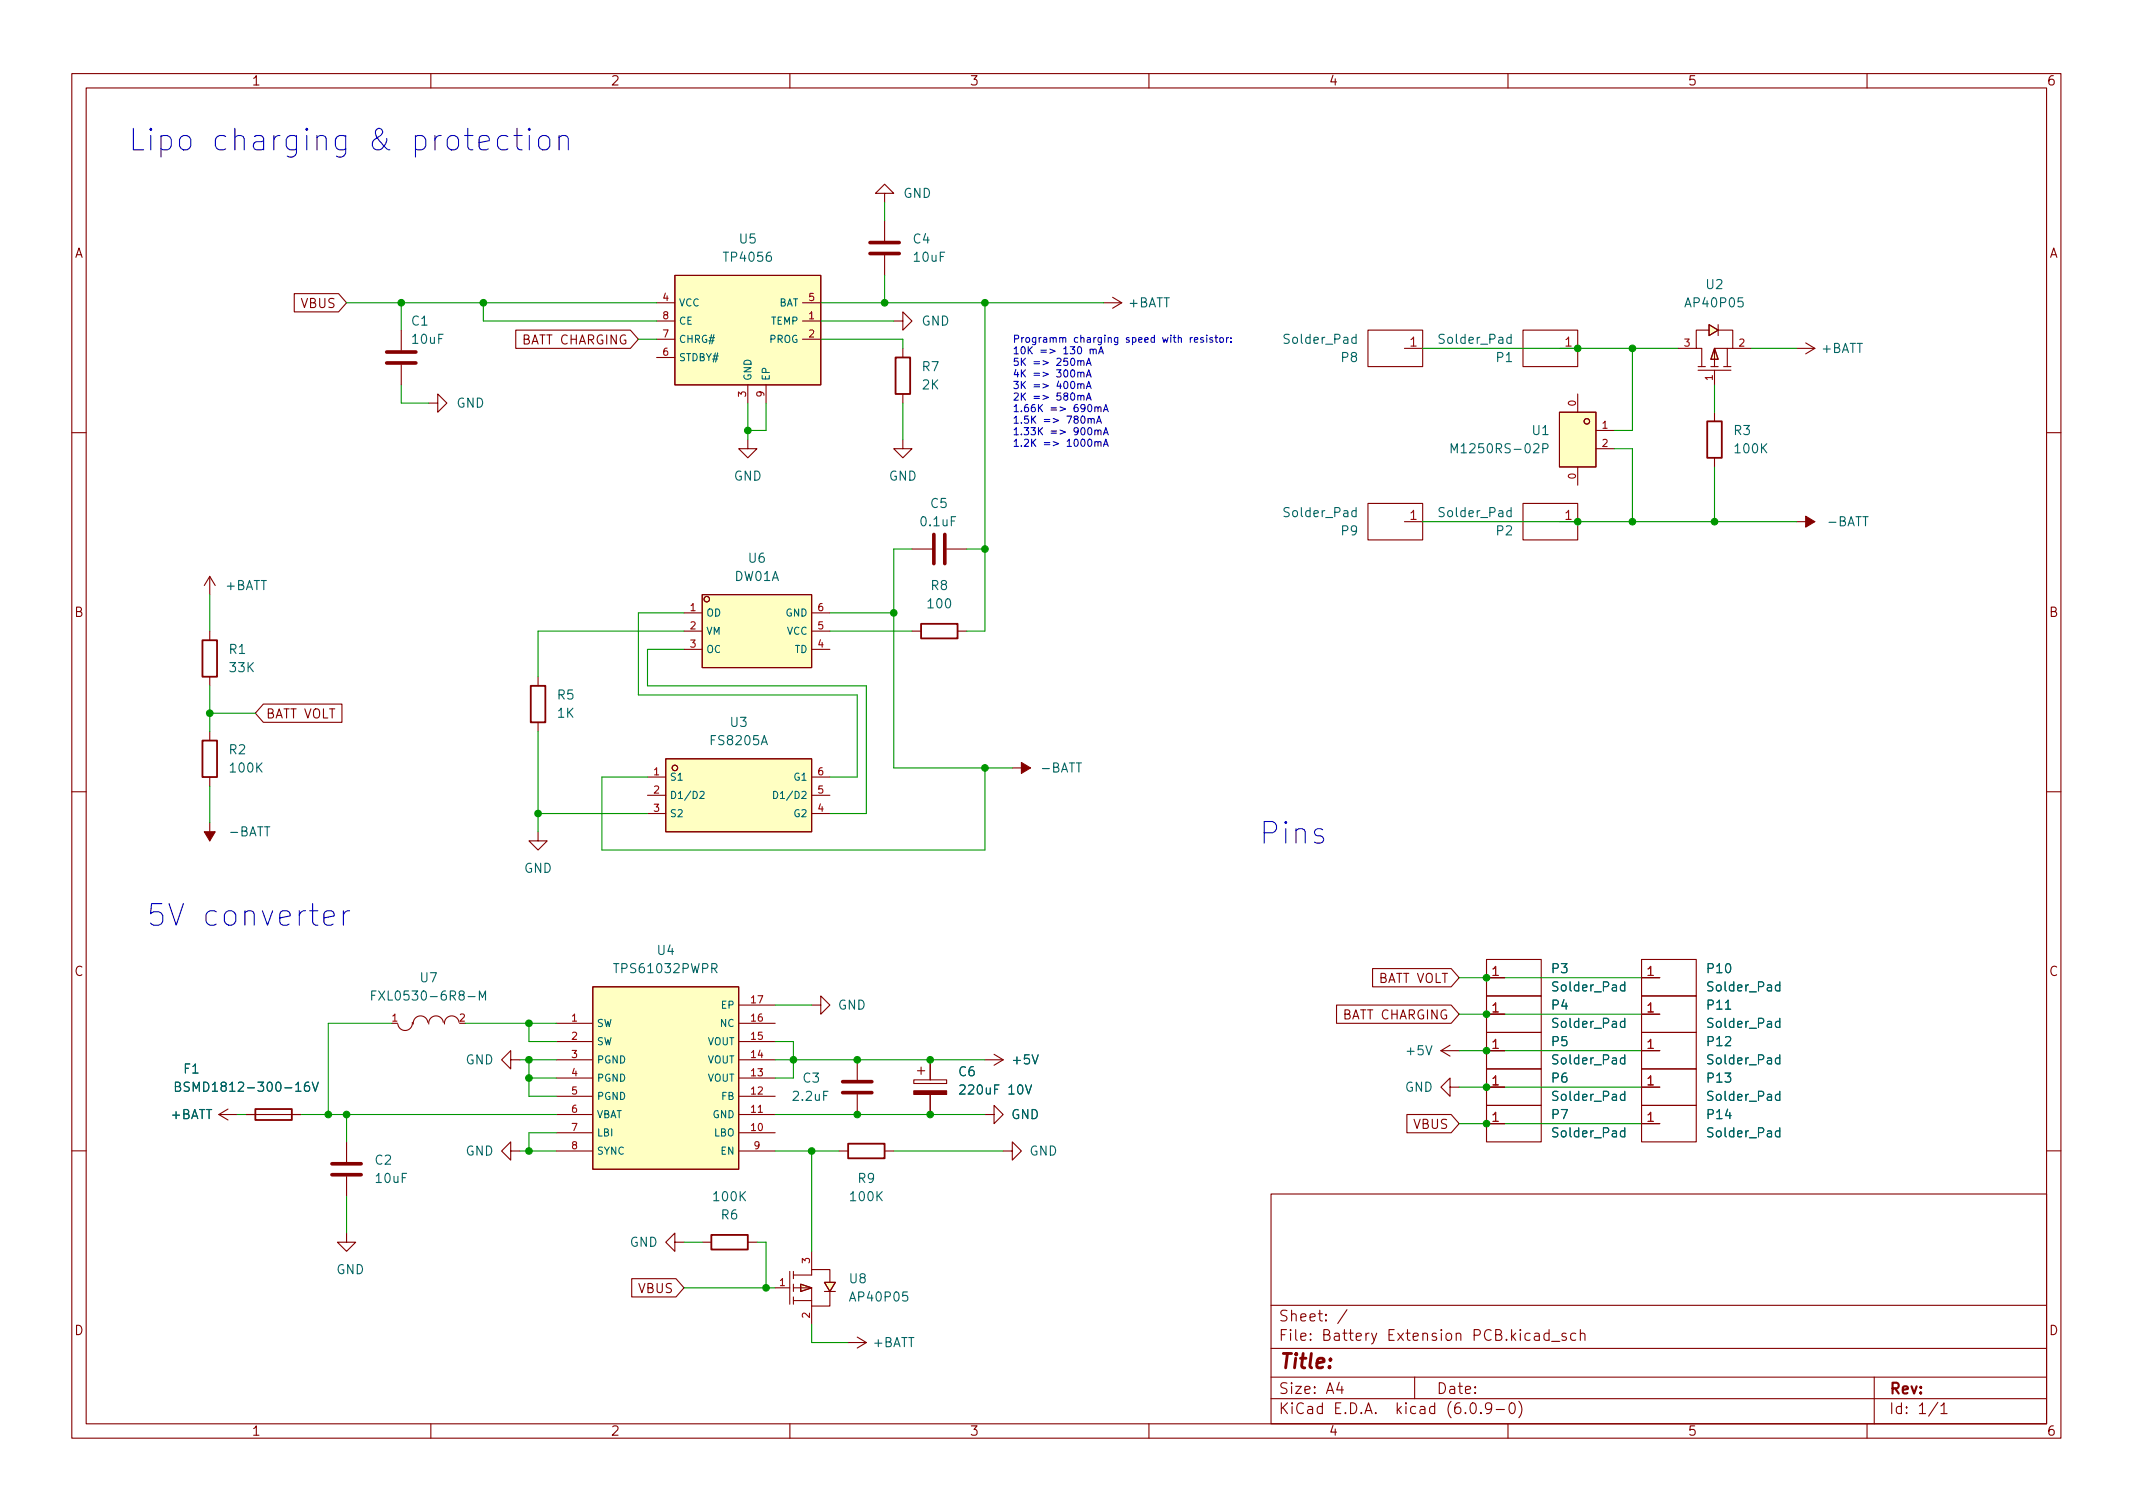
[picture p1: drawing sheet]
<svg xmlns="http://www.w3.org/2000/svg" width="297mm" height="210mm" viewBox="0 0 297 210" stroke-linecap="round" stroke-linejoin="round" font-family="sans-serif">
<g fill="none" stroke="#840000" stroke-width=".15">
<path d="M10 10.2h277v190.1h-277zM12 12.2h273v186.1h-273zM60 10.2v2M110 10.2v2M160 10.2v2M210 10.2v2M260 10.2v2M94 38.3h20.3v15.3h-20.3zM123.2 26.9h1.3l-1.3-1.3-1.3 1.3h1.3v1.3M123.2 30.7v2.8M123.2 35.6v2.7M41 40.9h6.1l1.2 1.3-1.2 1.2h-6.1z"/>
<path d="M55.9 46v2.8M55.9 50.8v2.8M59.7 56.1h1.3v-1.2l1.2 1.2-1.2 1.3v-1.3M71.8 46h16l1.1 1.2-1.1 1.3h-16zM91.4 42.2h2.6M91.4 44.7h2.6M91.4 47.2h2.6M91.4 49.8h2.6M104.1 53.6v2.5M106.7 53.6v2.5M111.8 42.2h2.5M111.8 44.7h2.5"/>
<path d="M111.8 47.2h2.5M124.5 44.7h1.2v-1.3l1.3 1.3-1.3 1.3v-1.3M125.7 48.5v1.3M125.7 54.9v1.2M153.7 42.2h2.5M154.9 41.4l1.3 .8M156.2 42.2l-1.3 .7M190.5 46h7.6v5h-7.6zM195.6 48.5h2.5M212.1 46h7.6v5h-7.6zM217.2 57.4h5v7.6h-5zM217.2 48.5h2.5"/>
<path d="M219.7 54.9v2.5M222.2 59.9h2.6M233.7 48.5h2.5M236.5 51.6h4.5M236.5 51h1M238 45.2l1.3 .8-1.3 .7zM238 46h-1.8v2.5h.8v2.5M238.3 51h1M238.8 48.5l.5 1.5h-1zM238.8 51.6v2M238.8 57.4v1.3M239.3 46h2v2.5"/>
<path d="M239.3 45.2v1.5M240 51h1M240.5 48.5v2.5M241.3 48.5h-2.5v2.5M241.3 48.5h2.5M250.2 48.5h2.5M251.5 47.7l1.2 .8M252.7 48.5l-1.2 .8M10 60.2h2M104.1 61.2v1.3h1.3l-1.3 1.2-1.2-1.2h1.2M125.7 61.2v1.3h1.3l-1.3 1.2-1.2-1.2h1.2M127 76.4h2.8"/>
<path d="M131.8 76.4h2.8M190.5 70.1h7.6v5.1h-7.6zM195.6 72.6h2.5M212.1 70.1h7.6v5.1h-7.6zM217.2 72.6h2.5M219.7 65v2.6M222.2 62.5h2.6M238.8 63.7v1.3M250.2 72.6h2.5M285 60.2h2M29.2 80.3v2.5M29.2 87.9v1.2"/>
<path d="M29.2 94.2v1.3M29.2 80.3l-.8 1.2M29.2 80.3l.8 1.2M36.7 98h10.9v2.6h-10.9l-1.1-1.3zM74.9 94.2v1.3M95.2 87.9h2.6M95.2 85.3h2.6M95.2 90.4h2.6M97.8 82.8h15.2v10.2h-15.2zM113 87.9h2.6M113 85.3h2.6M113 90.4h2.6"/>
<path d="M127 87.9h1.3M133.3 87.9h1.3M10 110.2h2M29.2 101.8v1.3M29.2 108.2v1.3M29.2 114.5v2.6M74.9 115.8v1.3h1.3l-1.3 1.3-1.2-1.3h1.2M74.9 100.6v1.2M90.2 108.2h2.5M90.2 110.7h2.5M90.2 113.3h2.5M92.7 105.7h20.3v10.1h-20.3z"/>
<path d="M113 108.2h2.6M113 110.7h2.6M113 113.3h2.6M141 106.9h2.5M285 110.2h2M82.5 137.4h20.4v25.4h-20.4zM102.9 139.9h5M113 139.9h1.3v1.3l1.3-1.3-1.3-1.2v1.2M186.1 139.9h16l1.1 1.3-1.1 1.3h-16zM191.1 134.9h11l1.1 1.2-1.1 1.3h-11zM207 138.7h7.6v5.1h-7.6zM207 133.6h7.6v5.1h-7.6z"/>
<path d="M207 136.1h2.5M228.6 138.7h7.6v5.1h-7.6zM228.6 133.6h7.6v5.1h-7.6zM228.6 136.1h2.5M30.5 155.2h2.5M30.5 155.2l1.2 .8M31.7 154.4l-1.2 .8M34.3 155.2h7.6M48.3 159v2.8M57.4 142.4a1.02 1.02 0 0 1-.9 1.1 1.02 1.02 0 0 1-1.1-.9M59.6 142.4a1.02 1.02 0 0 0-1.1-.9 1.02 1.02 0 0 0-.9 1.1M61.7 142.4a1.02 1.02 0 0 0-1.1-.9 1.02 1.02 0 0 0-.9 1.1"/>
<path d="M63.9 142.4a1.02 1.02 0 0 0-1.1-.9 1.02 1.02 0 0 0-.9 1.1M71.1 147.6v1.2l-1.3-1.2 1.3-1.3v1.3h1.3M77.5 147.6h5M77.5 142.5h5M77.5 157.7h5M77.5 155.2h5M77.5 152.6h5M77.5 150.1h5M77.5 145h5M102.9 147.6h5M102.9 142.5h5M102.9 157.7h5"/>
<path d="M102.9 155.2h5M102.9 152.6h5M102.9 150.1h5M102.9 145h5M119.4 147.6v2.8M119.4 152.4v2.8M127.3 150.4h4.5v.5h-4.5zM127.8 149.1h1M128.3 148.6v1M129.5 147.6v2.8M129.5 152.4v2.8M137.2 155.2h1.2v1.3l1.3-1.3-1.3-1.3v1.3"/>
<path d="M137.2 147.6h2.5M138.4 146.8l1.3 .8M139.7 147.6l-1.3 .7M195.9 155.2h6.2l1.1 1.3-1.1 1.2h-6.2zM200.7 146.3l1.2 .8M200.7 146.3h2.5M201.9 151.4v1.2l-1.2-1.2 1.2-1.3v1.3h1.3M201.9 145.5l-1.2 .8M207 153.9h7.6v5.1h-7.6zM207 148.8h7.6v5.1h-7.6zM207 143.8h7.6v5h-7.6zM207 146.3h2.5"/>
<path d="M207 156.5h2.5M207 151.4h2.5M207 141.2h2.5M228.6 153.9h7.6v5.1h-7.6zM228.6 143.8h7.6v5h-7.6zM228.6 148.8h7.6v5.1h-7.6zM228.6 146.3h2.5M228.6 156.5h2.5M228.6 151.4h2.5M228.6 141.2h2.5M10 160.2h2M48.3 171.7v1.3h-1.3l1.3 1.2 1.2-1.2h-1.2"/>
<path d="M48.3 163.8v2.8M71.1 160.3v1.2l-1.3-1.2 1.3-1.3v1.3h1.3M77.5 160.3h5M88 178h6.1l1.1 1.3-1.1 1.3h-6.1zM94 173v1.2l-1.3-1.2 1.3-1.3v1.3h1.2M97.8 173h1.3M102.9 160.3h5M104.1 173h1.3M107.9 179.3h2.1M110 177v4.6M110.5 179.3h2.5v2.6M110.5 177.5h2.5v-.7h2.6v1.8"/>
<path d="M110.5 177v1M110.5 178.8v1M111.5 178.8l1.5 .5-1.5 .5zM113 174.2v2.6M114.8 178.6h1.5l-.7 1.2zM114.8 179.8h1.5M115.6 179.8v2.1h-2.6M116.8 160.3h1.3M123.2 160.3h1.3M139.7 160.3h1.3v1.2l1.2-1.2-1.2-1.3v1.3M177 166.3h108v32h-108zM285 160.2h2"/>
<path d="M60 198.3v2M110 198.3v2M110.5 180.6v1M110.5 181.1h2.5M113 181.9v2.5M118.1 186.9h2.5M119.4 186.2l1.2 .7M120.6 186.9l-1.2 .8M160 198.3v2M177 194.8h108M177 191.8h108M177 187.8h108"/>
<path d="M177 181.8h108M186.5 192.5l-.4 1h1M186.9 193v1M187.6 182.4l-1.3 1.9M197 191.8v3M204.9 195.4a.36 .36 0 0 1 .6 .2 .77 .77 0 0 1-.4 1.2 1 1 0 0 1-.2-1.4zM206.2 196.7l.1 .1h-.1h-.1l.1-.1v.1M207.7 196l-.3 .3h-.3l-.2-.3v-.4l.1-.2 .4-.1 .2 .2a.99 .99 0 0 1-.3 1.3h-.3M208.4 196.3h1.1M210 198.3v2M210.4 195.4a.36 .36 0 0 1 .5 .2 .77 .77 0 0 1-.4 1.2 1 1 0 0 1-.1-1.4zM211.5 195.1a1.72 1.72 0 0 1 0 2.3"/>
<path d="M213.7 185.7l.2-.1 .4 .1 .1 .9M214.4 186l-.5 .1a.29 .29 0 0 0-.3 .2 .29 .29 0 0 0 .3 .3h.5M215.7 185.7l-.4-.1-.3 .3v.4l.1 .3h.2h.4M215.7 185.1v1.5M216.1 186.8h1.1M218.1 185.7l-.4-.1-.2 .2 .1 .3 .5 .1v.1v.3h-.2h-.4M219.4 185.7l-.4-.1-.3 .3v.4l.2 .3h.1h.4M220.1 185.8a.37 .37 0 0 1 .6 0v.8M220.1 185.1v1.5M260 198.3v2M261 191.8v6.5M269.9 195.3l-1.3 1.9"/>
<path d="M270.3 195.8l.4-.5v1.5M270.3 196.8h.9"/>
<circle cx="221" cy="58.7" r=".38"/>
<circle cx="98.4" cy="83.4" r=".38"/>
<circle cx="94" cy="106.9" r=".38"/>
</g>
<g fill="#840000" stroke="#840000" stroke-width=".15">
<path d="M127.3 151.9h4.5v.5h-4.5z"/>
<path d="M142.2 106.2l1.3 .7-1.3 .8z"/>
<path d="M251.5 71.9l1.2 .7-1.2 .8z"/>
<path d="M28.4 115.8h1.6l-.8 1.3z"/>
</g>
<g fill="none" stroke="#006464" stroke-width=".15">
<path d="M188.8 47h-.3l-.3 .2v.4l.2 .2h.4M188.8 46.5v1.3M210.4 47h-.3l-.3 .2v.4l.2 .2h.4M210.4 46.5v1.3M188.8 71.2l-.3-.1-.3 .2v.4l.2 .2h.4M188.8 70.7v1.2M202.1 63.1v-1.3l.4 .9 .4-.9v1.3M210.4 71.2l-.3-.1-.3 .2v.4l.2 .2h.4M210.4 70.7v1.2M214.9 62.4h.6l.1-.2-.1-.3-.2-.1h-.4v1.3M97.5 110.3l.4-.1 .2 .3-.7 .7h.7M107.7 110.2a.51 .51 0 0 1 .6 .5 .51 .51 0 0 1-.6 .5z"/>
<path d="M51.8 138.6h.4M52.4 138h-.6v1.3M66.8 139.3v-1.3l.4 .9 .4-.9v1.3M226.3 137.2l-.4-.1-.2 .3v.3l.1 .2h.5M226.3 136.7v1.3M247.9 137.2l-.4-.1-.3 .3v.3l.2 .2h.5M247.9 136.7v1.3M24.4 151.3h.5l.1-.1 .1-.3-.1-.2h-.6v1.3h.5l.3-.3a.33 .33 0 0 0-.3-.4M43 150.7a.5 .5 0 0 0-.6 .5v.5l.1 .2 .4 .1 .2-.2v-.4l-.1-.2h-.4l-.2 .2M43.5 150.7l.4 1.3 .4-1.3M133.7 151.2l.2-.1h.3l.1 .1 .1 .2-.1 .2-.7 .7h.8M142.8 151.1l.4 1.2 .4-1.2"/>
<path d="M226.3 157.5h-.4l-.2 .2v.4l.1 .1h.5M226.3 152.4h-.4l-.2 .2v.4l.1 .2h.5M226.3 142.3l-.4-.1-.2 .3v.3l.1 .2h.5M226.3 147.4l-.4-.1-.2 .2v.4l.1 .2h.5M226.3 141.8v1.3M226.3 146.9v1.2M226.3 152v1.2M226.3 157v1.3M247.9 142.3l-.4-.1-.3 .3v.3l.2 .2h.5M247.9 157.5h-.4l-.3 .2v.4l.2 .1h.5M247.9 147.4l-.4-.1-.3 .2v.4l.2 .2h.5M247.9 152.4h-.4l-.3 .2v.4l.2 .2h.5"/>
<path d="M247.9 141.8v1.3M247.9 146.9v1.2M247.9 152v1.2M247.9 157v1.3"/>
</g>
<path d="M121.2 33.8h4M121.2 35.3h4M53.8 49h4.1M53.8 50.5h4.1M130 74.4v4.1M131.6 74.4v4.1M117.3 150.6h4.1M117.3 152.1h4.1M46.2 163.6h4.1M46.2 162h4.1" fill="none" stroke="#840000" stroke-width=".51"/>
<g fill="#ffffc2" stroke="#ffffc2" stroke-width=".14">
<path d="M111.5 178.8l1.5 .5-1.5 .5z"/>
<path d="M114.8 178.6h1.5l-.7 1.2z"/>
<path d="M82.5 137.4h20.4v25.4h-20.4z"/>
<path d="M92.7 105.7h20.3v10.1h-20.3z"/>
<path d="M97.8 82.8h15.2v10.2h-15.2z"/>
<path d="M217.2 57.4h5v7.6h-5z"/>
<path d="M238.8 48.5l.5 1.5h-1z"/>
<path d="M238 45.2l1.3 .8-1.3 .7z"/>
<path d="M94 38.3h20.3v15.3h-20.3z"/>
<circle cx="94" cy="106.9" r=".38"/>
<circle cx="98.4" cy="83.4" r=".38"/>
<circle cx="221" cy="58.7" r=".38"/>
</g>
<path d="M124.7 49.8h2v5.1h-2zM237.7 58.7h2.1v5h-2.1zM28.2 89.1h2v5.1h-2zM73.9 95.5h2v5.1h-2zM128.3 86.9h5v2h-5zM28.2 103.1h2v5.1h-2zM35.6 154.4h5v1.6h-5zM118.1 159.3h5.1v2h-5.1zM99.1 172h5v2h-5z" fill="none" stroke="#840000" stroke-width=".25"/>
<g fill="none" stroke="#0000c2" stroke-width=".15">
<path d="M66.7 19.9l1.4-.3-.1-.6-.3-.1h-.6l-.2 .1-.2 .3v1.1l.2 .3 .2 .2h.6l.3-.2M70.7 19l-.3-.1h-.5l-.3 .1-.3 .4v.9l.3 .4 .3 .2h.5l.3-.2M71.6 18.9h1.1M72 17.9v2.5l.1 .3 .6 .2M73.7 17.9l-.1 .1 .1 .2 .2-.2-.2-.1v.3M73.7 18.9v2M75.3 19a.81 .81 0 0 1 1.3 .4v.9a.81 .81 0 0 1-.8 .6 .81 .81 0 0 1-.8-.6v-.9zM77.9 19.2a.74 .74 0 0 1 1.2 .1v1.6M77.9 18.9v2M150.1 50.3l.1-.1 .3 .1v.6M150.1 51.9l.1-.1 .3 .1v.6M150.1 53.5l.1-.1 .3 .1v.6"/>
<path d="M150.1 55.1l.1-.1 .3 .1v.6M150.1 50.2v.7M150.1 51.8v.7M150.1 53.4v.7M150.1 55v.7M150.5 50.4l.2-.2 .2 .1 .1 .6M150.5 52l.2-.2 .2 .1 .1 .6M150.5 53.6l.2-.2 .2 .1 .1 .6M150.5 55.2l.2-.2 .2 .1 .1 .6M151.3 50.9l.3-1 .4 1M151.3 52.5l.3-1 .4 1M151.3 54.1l.3-1 .4 1"/>
<path d="M151.3 55.7l.3-1 .4 1M151.4 50.6h.5M151.4 52.2h.5M151.4 53.8h.5M151.4 55.4h.5M151.5 58.4l.2-.1h.2l.1 .6M151.5 58.3v.6M151.6 56.4l.1-.1a.53 .53 0 0 1 .4 .5 .53 .53 0 0 1-.4 .5l-.1-.1-.1-.3zM151.6 59.6l.1-.1a.53 .53 0 0 1 .4 .5 .53 .53 0 0 1-.4 .5h-.1l-.1-.3zM151.8 48.7l.2-.1 .2 .1v.6M151.8 48.6v.7M152 58.4l.1-.1h.2l.1 .6"/>
<path d="M152.2 48.8l.2-.2 .2 .1 .1 .6M152.5 56.8l.1-.1h.3v.6M152.5 60l.1-.1h.3v.6M152.5 56.7v.6M152.5 59.9v.6M152.7 58.9l.3-1 .4 1M152.8 58.7h.5M152.9 56.8l.1-.1h.3v.6M153 49.3l.3-1 .4 1M153.1 49h.5M153.7 57.3l.3-1 .3 1M153.8 57h.4"/>
<path d="M166 47l-.2 .2M166.3 47.3l.5-.1v-.2h-.3l-.2 .1 .1 .5h.4M167.6 47h-.3l-.1 .1v.2l.4 .1v.2h-.4M168 46.7v.1M168 47v.7M168.9 47h-.3l-.1 .1v.2l.4 .1v.2h-.4M169.2 47h.4M169.3 46.7v.8l.3 .2M170 47h.2l.2 .2v.3l-.2 .2-.2-.1-.1-.1zM170.8 47v.7M171.1 47l-.3 .2M171.4 47.6v.1"/>
<path d="M171.4 47v.1M151.6 61.3l.1-.1a.53 .53 0 0 1 .4 .5 .53 .53 0 0 1-.4 .5l-.1-.1-.1-.3zM152.5 61.6l.1-.1h.3v.7M152.5 61.5v.7M152.9 60l.1-.1h.3v.6M152.9 61.6l.1-.1h.3v.7M153.7 60.5l.3-1 .3 1M153.7 62.2l.3-1 .3 1M153.8 60.3h.4M153.8 61.9h.4M45.1 127.8l1.4-.3-.1-.5-.3-.2h-.6l-.2 .2-.2 .2v1.2l.2 .3 .2 .1h.6l.3-.1M47.8 126.8v2"/>
<path d="M48.7 126.8a.77 .77 0 0 0-.9 .6"/>
</g>
<g fill="none" stroke="#009600" stroke-width=".15">
<path d="M123.2 28.2v2.5M123.2 38.3v3.9M48.3 42.2h43.1M55.9 42.2v3.8M55.9 53.6v2.5h3.8M67.3 42.2v2.5h24.1M88.9 47.2h2.5M104.1 56.1v5.1M106.7 56.1v3.8h-2.6M114.3 44.7h10.2M114.3 42.2h39.4M114.3 47.2h11.4v1.3"/>
<path d="M125.7 56.1v5.1M137.2 42.2v45.7h-2.6M198.1 48.5h35.6M227.3 48.5v11.4h-2.5M238.8 53.6v3.8M243.8 48.5h6.4M127 76.4h-2.5v30.5h16.5M134.6 76.4h2.6M198.1 72.6h52.1M224.8 62.5h2.5v10.1M238.8 65v7.6M29.2 82.8v5.1"/>
<path d="M29.2 95.5v6.3M29.2 99.3h6.4M95.2 90.4h-5v5.1h30.4v17.8h-5M95.2 85.3h-6.3v11.5h30.5v11.4h-3.8M95.2 87.9h-20.3v6.3M115.6 85.3h8.9M115.6 87.9h11.4M29.2 109.5v5M74.9 113.3h15.3M74.9 101.8v14M137.2 106.9v11.5h-53.4v-10.2h6.4M107.9 139.9h5.1"/>
<path d="M203.2 136.1h25.4M33 155.2h1.3M41.9 155.2h35.6M48.3 155.2v3.8M54.6 142.5h-8.9v12.7M64.8 142.5h12.7M72.4 147.6h5.1M73.7 142.5v2.5h3.8M73.7 147.6v5h3.8M73.7 150.1h3.8M77.5 157.7h-3.8v2.6M107.9 147.6h29.3"/>
<path d="M107.9 145h2.6v5.1h-2.6M107.9 155.2h29.3M203.2 146.3h25.4M203.2 151.4h25.4M203.2 141.2h25.4M203.2 156.5h25.4M48.3 166.6v5.1M72.4 160.3h5.1M95.2 173h2.6M95.2 179.3h12.7M105.4 173h1.3v6.3M107.9 160.3h8.9"/>
<path d="M113 160.3v13.9M124.5 160.3h15.2M113 184.4v2.5h5.1"/>
</g>
<g fill="#009600" stroke="#009600" stroke-width=".15">
<circle cx="104.1" cy="59.9" r=".46"/>
<circle cx="137.2" cy="76.4" r=".46"/>
<circle cx="129.5" cy="155.2" r=".46"/>
<circle cx="129.5" cy="147.6" r=".46"/>
<circle cx="123.2" cy="42.2" r=".46"/>
<circle cx="137.2" cy="42.2" r=".46"/>
<circle cx="73.7" cy="147.6" r=".46"/>
<circle cx="73.7" cy="150.1" r=".46"/>
<circle cx="48.3" cy="155.2" r=".46"/>
<circle cx="45.7" cy="155.2" r=".46"/>
<circle cx="73.7" cy="160.3" r=".46"/>
<circle cx="29.2" cy="99.3" r=".46"/>
<circle cx="73.7" cy="142.5" r=".46"/>
<circle cx="137.2" cy="106.9" r=".46"/>
<circle cx="74.9" cy="113.3" r=".46"/>
<circle cx="124.5" cy="85.3" r=".46"/>
<circle cx="55.9" cy="42.2" r=".46"/>
<circle cx="67.3" cy="42.2" r=".46"/>
<circle cx="227.3" cy="48.5" r=".46"/>
<circle cx="219.7" cy="48.5" r=".46"/>
<circle cx="207" cy="151.4" r=".46"/>
<circle cx="207" cy="156.5" r=".46"/>
<circle cx="207" cy="136.1" r=".46"/>
<circle cx="207" cy="146.3" r=".46"/>
<circle cx="207" cy="141.2" r=".46"/>
<circle cx="219.7" cy="72.6" r=".46"/>
<circle cx="227.3" cy="72.6" r=".46"/>
<circle cx="238.8" cy="72.6" r=".46"/>
<circle cx="110.5" cy="147.6" r=".46"/>
<circle cx="119.4" cy="147.6" r=".46"/>
<circle cx="119.4" cy="155.2" r=".46"/>
<circle cx="106.7" cy="179.3" r=".46"/>
<circle cx="113" cy="160.3" r=".46"/>
</g>
<g font-size="4.2" fill="#0000c2">
<text x="17.8" y="21">Lipo charging &amp; protection</text>
<text x="175.3" y="117.5">Pins</text>
<text x="20.3" y="129">5V converter</text>
</g>
<text font-size="2.8" fill="#840000" x="178" y="190.6">Title:</text>
<g font-size="2.1" fill="#840000">
<text x="178" y="184">Sheet: /</text>
<text x="178" y="186.7">File: Battery Extension PCB.kicad_sch</text>
<text x="178" y="196.9">KiCad E.D.A. kicad (6.0.9-0)</text>
<text x="178" y="194.1">Size: A4</text>
<text x="200" y="194.1">Date:</text>
<text x="263" y="194.1">Rev:</text>
<text x="263" y="196.9">Id: 1/1</text>
</g>
<g font-size="1.8" fill="#840000">
<text x="35" y="11.9">1</text>
<text x="85" y="11.9">2</text>
<text x="135" y="11.9">3</text>
<text x="185" y="11.9">4</text>
<text x="235" y="11.9">5</text>
<text x="285" y="11.9">6</text>
<text x="10.3" y="35.9">A</text>
<text x="285.3" y="35.9">A</text>
<text x="41.9" y="42.9">VBUS</text>
<text x="72.6" y="48">BATT CHARGING</text>
<text x="10.3" y="85.9">B</text>
<text x="285.3" y="85.9">B</text>
<text x="37" y="100">BATT VOLT</text>
<text x="10.3" y="135.9">C</text>
<text x="191.8" y="136.9">BATT VOLT</text>
<text x="285.3" y="135.9">C</text>
<text x="186.9" y="141.9">BATT CHARGING</text>
<text x="196.9" y="157.2">VBUS</text>
<text x="10.3" y="185.9">D</text>
<text x="88.9" y="180">VBUS</text>
<text x="285.3" y="185.9">D</text>
<text x="35" y="199.9">1</text>
<text x="85" y="199.9">2</text>
<text x="135" y="199.9">3</text>
<text x="185" y="199.9">4</text>
<text x="235" y="199.9">5</text>
<text x="285" y="199.9">6</text>
</g>
<g font-size="1.8" fill="#006464">
<text x="125.8" y="27.6">GND</text>
<text x="103" y="33.9">U5</text>
<text x="127.2" y="33.9">C4</text>
<text x="101" y="36.4">TP4056</text>
<text x="127.3" y="36.4">10uF</text>
<text x="237.6" y="40.3">U2</text>
<text x="57.3" y="45.3">C1</text>
<text x="57.5" y="47.9">10uF</text>
<text x="128.3" y="45.3">GND</text>
<text x="157.1" y="42.8">+BATT</text>
<text x="179" y="47.9">Solder_Pad</text>
<text x="200.6" y="47.9">Solder_Pad</text>
<text x="235" y="42.8">AP40P05</text>
<text x="128.5" y="51.7">R7</text>
<text x="186.8" y="50.4">P8</text>
<text x="208.4" y="50.4">P1</text>
<text x="253.7" y="49.1">+BATT</text>
<text x="63.5" y="56.8">GND</text>
<text x="128.5" y="54.2">2K</text>
<text x="203" y="63.1">M1250RS-02P</text>
<text x="213.4" y="60.6">U1</text>
<text x="241.5" y="60.6">R3</text>
<text x="241.7" y="63.1">100K</text>
<text x="102.2" y="66.9">GND</text>
<text x="123.8" y="66.9">GND</text>
<text x="129.6" y="70.7">C5</text>
<text x="128.3" y="73.3">0.1uF</text>
<text x="179" y="72">Solder_Pad</text>
<text x="186.8" y="74.5">P9</text>
<text x="200.6" y="72">Solder_Pad</text>
<text x="208.4" y="74.5">P2</text>
<text x="254.7" y="73.3">-BATT</text>
<text x="31.4" y="82.2">+BATT</text>
<text x="102.3" y="80.9">DW01A</text>
<text x="104.3" y="78.4">U6</text>
<text x="129.7" y="82.2">R8</text>
<text x="129.3" y="84.7">100</text>
<text x="31.9" y="91.1">R1</text>
<text x="32.1" y="93.6">33K</text>
<text x="77.7" y="97.4">R5</text>
<text x="77.7" y="99.9">1K</text>
<text x="101.7" y="101.2">U3</text>
<text x="31.9" y="105">R2</text>
<text x="32.2" y="107.6">100K</text>
<text x="99.1" y="103.8">FS8205A</text>
<text x="145.1" y="107.6">-BATT</text>
<text x="32.1" y="116.5">-BATT</text>
<text x="73" y="121.5">GND</text>
<text x="58.6" y="136.8">U7</text>
<text x="85.9" y="135.5">TPS61032PWPR</text>
<text x="91.6" y="133">U4</text>
<text x="216.1" y="135.5">P3</text>
<text x="237.8" y="135.5">P10</text>
<text x="53.1" y="139.3">FXL0530-6R8-M</text>
<text x="116.7" y="140.6">GND</text>
<text x="216.1" y="140.6">P4</text>
<text x="216.4" y="143.1">Solder_Pad</text>
<text x="216.4" y="138">Solder_Pad</text>
<text x="237.8" y="140.6">P11</text>
<text x="238" y="143.1">Solder_Pad</text>
<text x="238" y="138">Solder_Pad</text>
<text x="25.6" y="149.5">F1</text>
<text x="64.8" y="148.2">GND</text>
<text x="133.5" y="149.9">C6</text>
<text x="141.2" y="148.2">+5V</text>
<text x="196" y="146.9">+5V</text>
<text x="216.1" y="145.7">P5</text>
<text x="216.4" y="148.2">Solder_Pad</text>
<text x="237.8" y="145.7">P12</text>
<text x="238" y="148.2">Solder_Pad</text>
<text x="23.8" y="155.8">+BATT</text>
<text x="26.1" y="152">BSMD1812-300-16V</text>
<text x="110.5" y="153.3">2.2uF</text>
<text x="111.9" y="150.7">C3</text>
<text x="134.2" y="152.4">220uF 10V</text>
<text x="140.8" y="155.8">GND</text>
<text x="195.6" y="152">GND</text>
<text x="216.1" y="155.8">P7</text>
<text x="216.1" y="150.7">P6</text>
<text x="216.4" y="153.3">Solder_Pad</text>
<text x="237.8" y="155.8">P14</text>
<text x="237.8" y="150.7">P13</text>
<text x="238" y="153.3">Solder_Pad</text>
<text x="64.8" y="160.9">GND</text>
<text x="143.3" y="160.9">GND</text>
<text x="216.4" y="158.4">Solder_Pad</text>
<text x="238" y="158.4">Solder_Pad</text>
<text x="52.3" y="162.2">C2</text>
<text x="52.4" y="164.7">10uF</text>
<text x="99.5" y="167.3">100K</text>
<text x="118.5" y="167.3">100K</text>
<text x="119.5" y="164.7">R9</text>
<text x="87.7" y="173.6">GND</text>
<text x="100.5" y="169.8">R6</text>
<text x="46.8" y="177.4">GND</text>
<text x="118.3" y="178.7">U8</text>
<text x="118.6" y="181.2">AP40P05</text>
<text x="121.6" y="187.6">+BATT</text>
</g>
<g font-size="1.8" fill="#a90000">
<text x="196.4" y="48.3">1</text>
<text x="217.9" y="48.3">1</text>
<text x="196.4" y="72.4">1</text>
<text x="217.9" y="72.4">1</text>
<text x="207.8" y="135.9">1</text>
<text x="229.4" y="135.9">1</text>
<text x="207.8" y="141">1</text>
<text x="229.4" y="141">1</text>
<text x="207.8" y="146">1</text>
<text x="229.4" y="146">1</text>
<text x="207.8" y="151.1">1</text>
<text x="229.4" y="151.1">1</text>
<text x="207.8" y="156.2">1</text>
<text x="229.4" y="156.2">1</text>
</g>
<g font-size="1.4" fill="#a90000">
<text x="92.3" y="41.9">4</text>
<text x="112.6" y="41.9">5</text>
<text x="92.3" y="47">7</text>
<text x="92.3" y="44.4">8</text>
<text x="112.6" y="44.4">1</text>
<text x="112.6" y="47">2</text>
<text x="92.3" y="49.5">6</text>
<text x="234.6" y="48.3">3</text>
<text x="238.5" y="53" transform="rotate(-90 238.5 53)">1</text>
<text x="242.2" y="48.3">2</text>
<text x="103.9" y="55.2" transform="rotate(-90 103.9 55.2)">3</text>
<text x="106.4" y="55.2" transform="rotate(-90 106.4 55.2)">9</text>
<text x="219.5" y="56.5" transform="rotate(-90 219.5 56.5)">0</text>
<text x="223.1" y="59.7">1</text>
<text x="223.1" y="62.2">2</text>
<text x="219.5" y="66.7" transform="rotate(-90 219.5 66.7)">0</text>
<text x="96.1" y="85.1">1</text>
<text x="96.1" y="87.6">2</text>
<text x="113.9" y="87.6">5</text>
<text x="113.9" y="85.1">6</text>
<text x="96.1" y="90.2">3</text>
<text x="113.9" y="90.2">4</text>
<text x="91.1" y="107.9">1</text>
<text x="113.9" y="107.9">6</text>
<text x="91.1" y="110.5">2</text>
<text x="91.1" y="113">3</text>
<text x="113.9" y="113">4</text>
<text x="113.9" y="110.5">5</text>
<text x="54.6" y="142.2">1</text>
<text x="64" y="142.2">2</text>
<text x="79.6" y="142.2">1</text>
<text x="104.6" y="142.2">16</text>
<text x="104.6" y="139.7">17</text>
<text x="79.6" y="144.8">2</text>
<text x="79.6" y="147.3">3</text>
<text x="79.6" y="149.9">4</text>
<text x="104.6" y="149.9">13</text>
<text x="104.6" y="147.3">14</text>
<text x="104.6" y="144.8">15</text>
<text x="79.6" y="152.4">5</text>
<text x="79.6" y="154.9">6</text>
<text x="104.6" y="154.9">11</text>
<text x="104.6" y="152.4">12</text>
<text x="79.6" y="157.5">7</text>
<text x="79.6" y="160">8</text>
<text x="104.6" y="157.5">10</text>
<text x="105" y="160">9</text>
<text x="108.6" y="179.1">1</text>
<text x="112.8" y="175.9" transform="rotate(-90 112.8 175.9)">3</text>
<text x="112.8" y="183.5" transform="rotate(-90 112.8 183.5)">2</text>
</g>
<g font-size="1.4" fill="#006464">
<text x="94.5" y="42.7">VCC</text>
<text x="94.5" y="47.7">CHRG#</text>
<text x="94.5" y="45.2">CE</text>
<text x="107.2" y="47.7">PROG</text>
<text x="107.4" y="45.2">TEMP</text>
<text x="108.4" y="42.7">BAT</text>
<text x="94.5" y="50.3">STDBY#</text>
<text x="104.6" y="53.1" transform="rotate(-90 104.6 53.1)">GND</text>
<text x="107.2" y="53.1" transform="rotate(-90 107.2 53.1)">EP</text>
<text x="98.3" y="85.8">OD</text>
<text x="98.3" y="88.4">VM</text>
<text x="109.4" y="85.8">GND</text>
<text x="109.6" y="88.4">VCC</text>
<text x="98.3" y="90.9">OC</text>
<text x="110.7" y="90.9">TD</text>
<text x="93.2" y="108.7">S1</text>
<text x="93.2" y="111.2">D1/D2</text>
<text x="93.2" y="113.8">S2</text>
<text x="108.6" y="111.2">D1/D2</text>
<text x="110.7" y="113.8">G2</text>
<text x="110.7" y="108.7">G1</text>
<text x="83.1" y="143">SW</text>
<text x="100.4" y="143">NC</text>
<text x="100.5" y="140.4">EP</text>
<text x="83.1" y="145.5">SW</text>
<text x="83.1" y="148.1">PGND</text>
<text x="98.5" y="148.1">VOUT</text>
<text x="98.5" y="145.5">VOUT</text>
<text x="83.1" y="150.6">PGND</text>
<text x="83.1" y="153.1">PGND</text>
<text x="83.1" y="155.7">VBAT</text>
<text x="98.5" y="150.6">VOUT</text>
<text x="99.3" y="155.7">GND</text>
<text x="100.5" y="153.1">FB</text>
<text x="83.1" y="158.2">LBI</text>
<text x="83.1" y="160.8">SYNC</text>
<text x="99.4" y="158.2">LBO</text>
<text x="100.4" y="160.8">EN</text>
</g>
<g font-size="1.4" fill="#0000c2">
<text x="141" y="47.7">Programm charging speed with resistor:</text>
<text x="141" y="49.3">10K =&gt; 130 mA</text>
<text x="141" y="50.9">5K =&gt; 250mA</text>
<text x="141" y="52.5">4K =&gt; 300mA</text>
<text x="141" y="54.2">3K =&gt; 400mA</text>
<text x="141" y="55.8">2K =&gt; 580mA</text>
<text x="141" y="57.4">1.66K =&gt; 690mA</text>
<text x="141" y="59">1.5K =&gt; 780mA</text>
<text x="141" y="60.6">1.33K =&gt; 900mA</text>
<text x="141" y="62.2">1.2K =&gt; 1000mA</text>
</g>
</svg>
